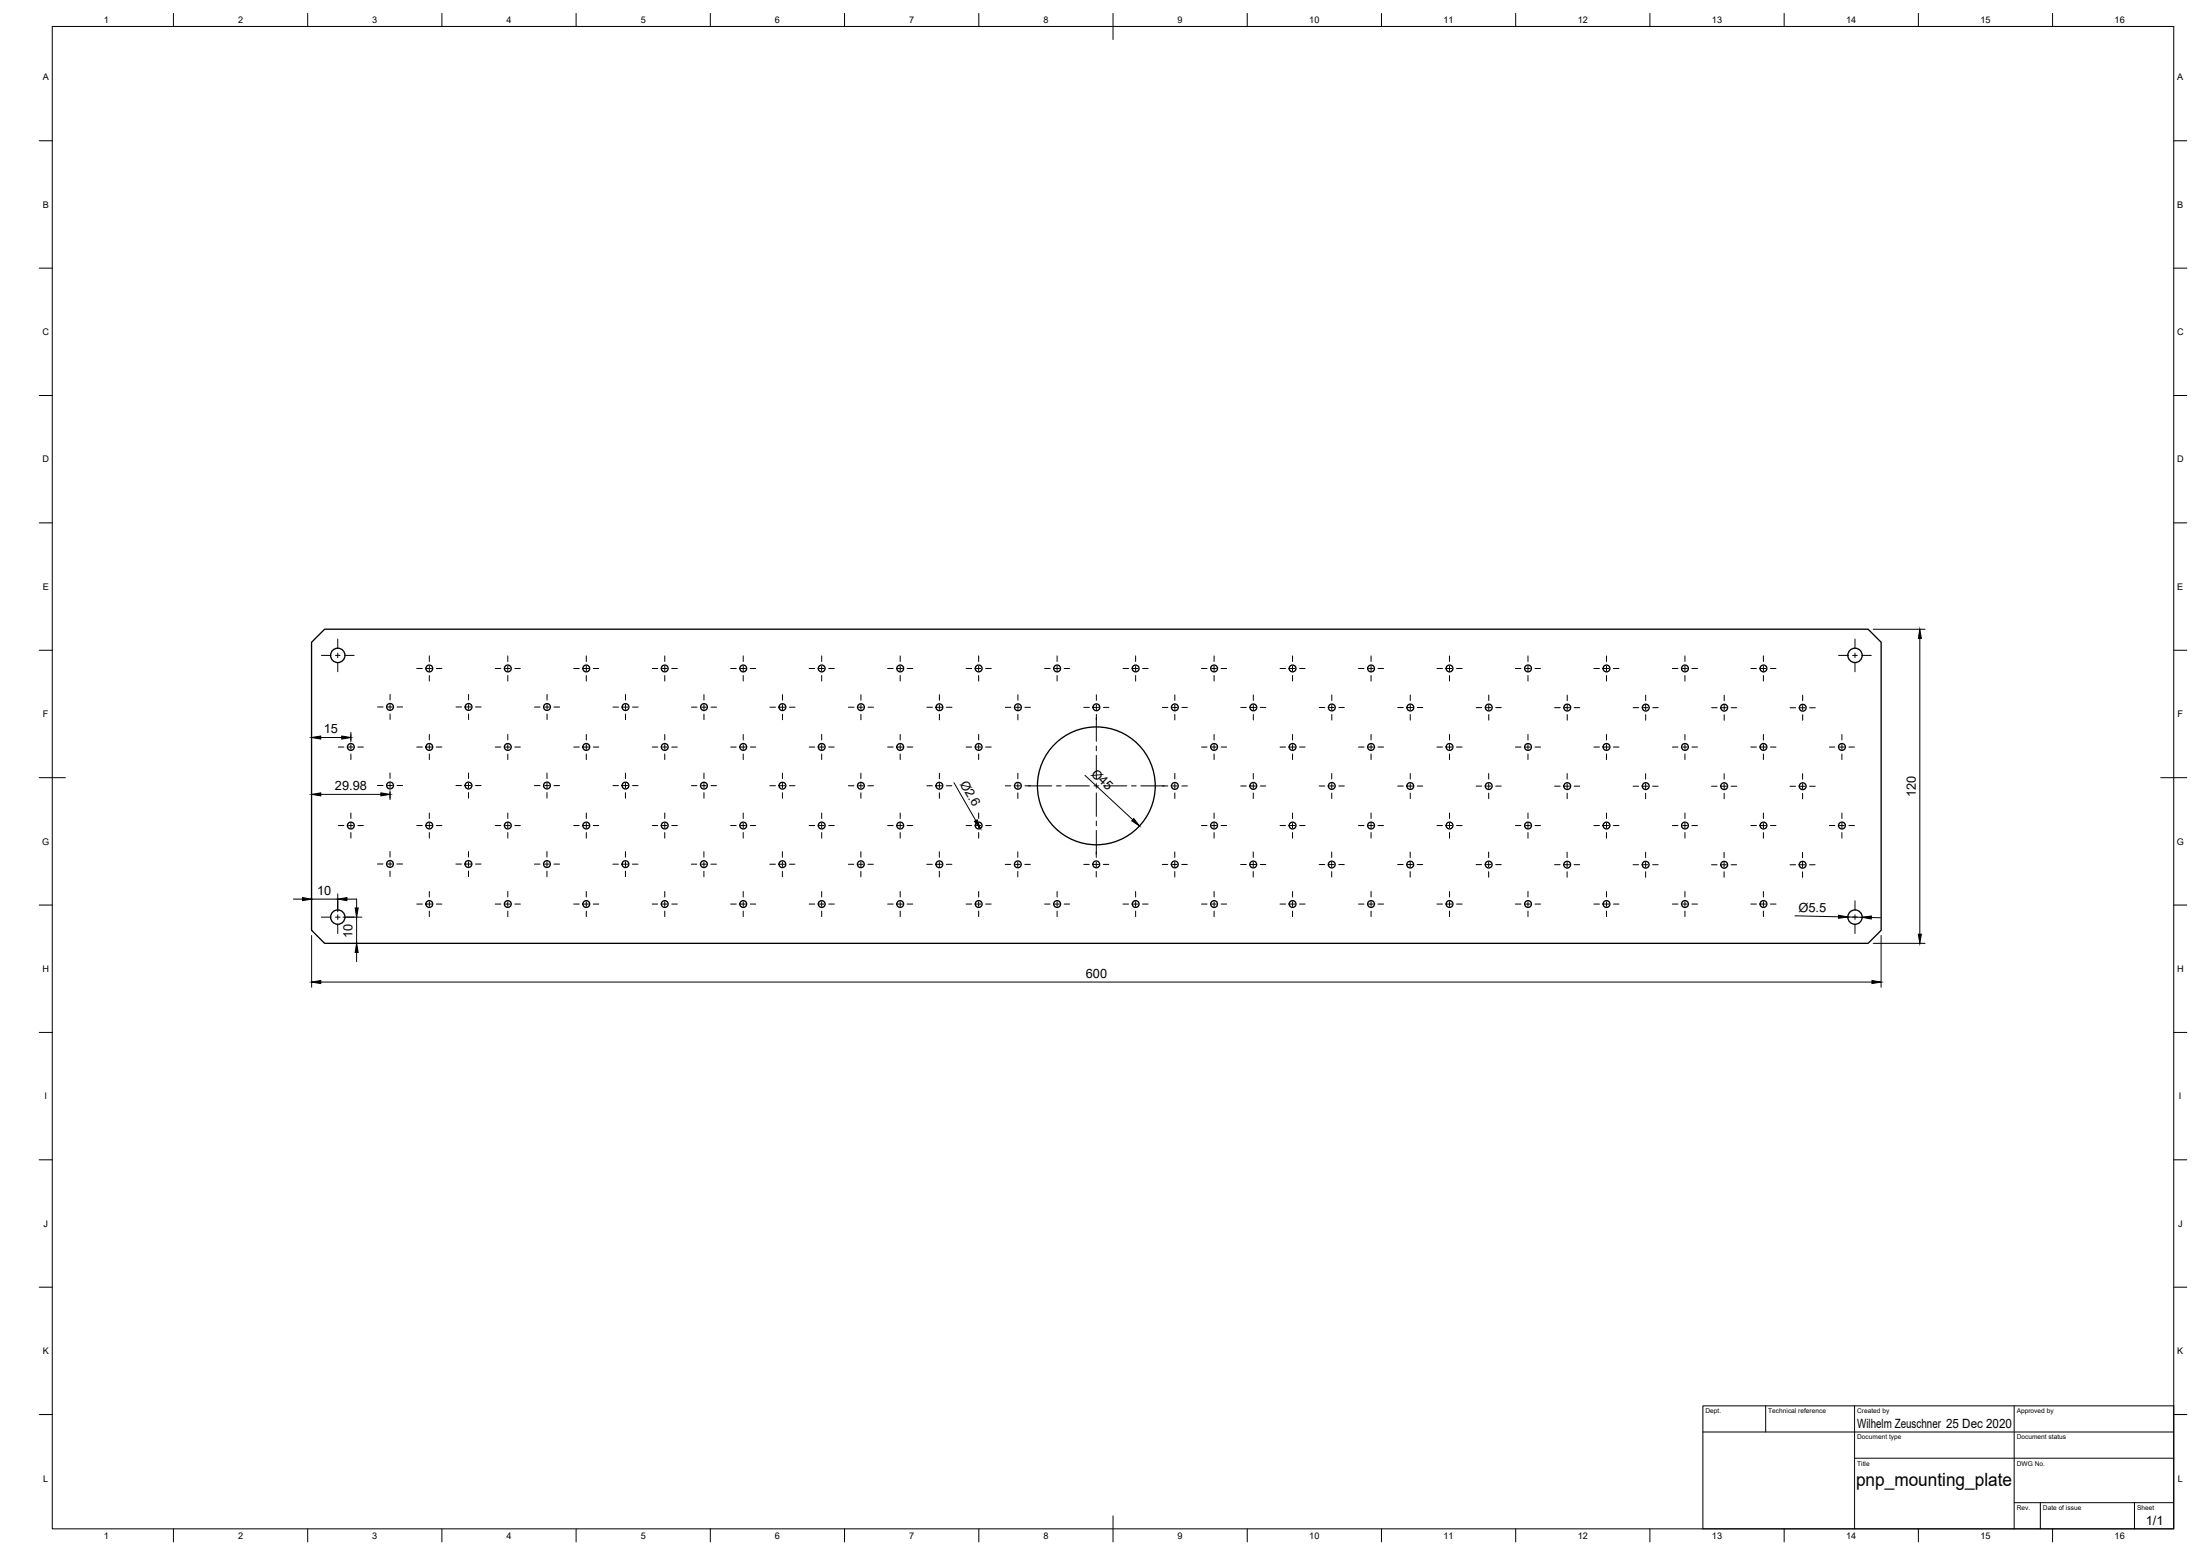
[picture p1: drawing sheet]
<svg xmlns="http://www.w3.org/2000/svg" width="841mm" height="594mm" viewBox="0 0 841 594" stroke-linecap="round" stroke-linejoin="round" font-family="sans-serif">
<!-- layer: Visible -->
<g fill="none" stroke="#000" stroke-width=".51">
<path d="M119.1 245.4l5-5h590l5 5v110l-5 5h-590l-5-5z"/>
<circle cx="129.1" cy="250.4" r="2.74"/>
<circle cx="164.1" cy="255.4" r="1.3"/>
<circle cx="194.1" cy="255.4" r="1.3"/>
<circle cx="224.1" cy="255.4" r="1.3"/>
<circle cx="254.1" cy="255.4" r="1.3"/>
<circle cx="284.1" cy="255.4" r="1.3"/>
<circle cx="314.1" cy="255.4" r="1.3"/>
<circle cx="344.1" cy="255.4" r="1.3"/>
<circle cx="374.1" cy="255.4" r="1.3"/>
<circle cx="404.1" cy="255.4" r="1.3"/>
<circle cx="434.1" cy="255.4" r="1.3"/>
<circle cx="464.1" cy="255.4" r="1.3"/>
<circle cx="494.1" cy="255.4" r="1.3"/>
<circle cx="524.1" cy="255.4" r="1.3"/>
<circle cx="554.1" cy="255.4" r="1.3"/>
<circle cx="584.1" cy="255.4" r="1.3"/>
<circle cx="614.1" cy="255.4" r="1.3"/>
<circle cx="644.1" cy="255.4" r="1.3"/>
<circle cx="674.1" cy="255.4" r="1.3"/>
<circle cx="709.1" cy="250.4" r="2.74"/>
<circle cx="149.1" cy="270.1" r="1.3"/>
<circle cx="179.1" cy="270.1" r="1.3"/>
<circle cx="209.1" cy="270.1" r="1.3"/>
<circle cx="239.1" cy="270.1" r="1.3"/>
<circle cx="269.1" cy="270.1" r="1.3"/>
<circle cx="299.1" cy="270.2" r="1.3"/>
<circle cx="329.1" cy="270.2" r="1.3"/>
<circle cx="359.1" cy="270.2" r="1.3"/>
<circle cx="389.1" cy="270.2" r="1.3"/>
<circle cx="419.1" cy="270.2" r="1.3"/>
<circle cx="449.1" cy="270.2" r="1.3"/>
<circle cx="479.1" cy="270.3" r="1.3"/>
<circle cx="509.1" cy="270.3" r="1.3"/>
<circle cx="539.1" cy="270.3" r="1.3"/>
<circle cx="569.1" cy="270.3" r="1.3"/>
<circle cx="599.1" cy="270.3" r="1.3"/>
<circle cx="629.1" cy="270.3" r="1.3"/>
<circle cx="659.1" cy="270.4" r="1.3"/>
<circle cx="689.2" cy="270.4" r="1.3"/>
<circle cx="134.1" cy="285.4" r="1.3"/>
<circle cx="164.1" cy="285.4" r="1.3"/>
<circle cx="194.1" cy="285.4" r="1.3"/>
<circle cx="224.1" cy="285.4" r="1.3"/>
<circle cx="254.1" cy="285.4" r="1.3"/>
<circle cx="284.1" cy="285.4" r="1.3"/>
<circle cx="314.1" cy="285.4" r="1.3"/>
<circle cx="344.1" cy="285.4" r="1.3"/>
<circle cx="374.1" cy="285.4" r="1.3"/>
<circle cx="464.1" cy="285.4" r="1.3"/>
<circle cx="494.1" cy="285.4" r="1.3"/>
<circle cx="524.1" cy="285.4" r="1.3"/>
<circle cx="554.1" cy="285.4" r="1.3"/>
<circle cx="584.1" cy="285.4" r="1.3"/>
<circle cx="614.1" cy="285.4" r="1.3"/>
<circle cx="644.1" cy="285.4" r="1.3"/>
<circle cx="674.1" cy="285.4" r="1.3"/>
<circle cx="704.1" cy="285.4" r="1.3"/>
<circle cx="134.1" cy="315.4" r="1.3"/>
<circle cx="149.1" cy="300.1" r="1.3"/>
<circle cx="164.1" cy="315.4" r="1.3"/>
<circle cx="179.1" cy="300.1" r="1.3"/>
<circle cx="194.1" cy="315.4" r="1.3"/>
<circle cx="209.1" cy="300.1" r="1.3"/>
<circle cx="224.1" cy="315.4" r="1.3"/>
<circle cx="239.1" cy="300.1" r="1.3"/>
<circle cx="254.1" cy="315.4" r="1.3"/>
<circle cx="269.1" cy="300.1" r="1.3"/>
<circle cx="284.1" cy="315.4" r="1.3"/>
<circle cx="299.1" cy="300.2" r="1.3"/>
<circle cx="314.1" cy="315.4" r="1.3"/>
<circle cx="329.1" cy="300.2" r="1.3"/>
<circle cx="344.1" cy="315.4" r="1.3"/>
<circle cx="359.1" cy="300.2" r="1.3"/>
<circle cx="374.1" cy="315.4" r="1.3"/>
<circle cx="389.1" cy="300.2" r="1.3"/>
<circle cx="419.1" cy="300.2" r="22.5"/>
<circle cx="449.1" cy="300.3" r="1.3"/>
<circle cx="464.1" cy="315.4" r="1.3"/>
<circle cx="479.1" cy="300.3" r="1.3"/>
<circle cx="494.1" cy="315.4" r="1.3"/>
<circle cx="509.1" cy="300.3" r="1.3"/>
<circle cx="524.1" cy="315.4" r="1.3"/>
<circle cx="539.1" cy="300.3" r="1.3"/>
<circle cx="554.1" cy="315.4" r="1.3"/>
<circle cx="569.1" cy="300.3" r="1.3"/>
<circle cx="584.1" cy="315.4" r="1.3"/>
<circle cx="599.1" cy="300.3" r="1.3"/>
<circle cx="614.1" cy="315.4" r="1.3"/>
<circle cx="629.1" cy="300.3" r="1.3"/>
<circle cx="644.1" cy="315.4" r="1.3"/>
<circle cx="659.1" cy="300.4" r="1.3"/>
<circle cx="674.1" cy="315.4" r="1.3"/>
<circle cx="689.1" cy="300.4" r="1.3"/>
<circle cx="704.1" cy="315.4" r="1.3"/>
<circle cx="149.1" cy="330.1" r="1.3"/>
<circle cx="179.1" cy="330.1" r="1.3"/>
<circle cx="209.1" cy="330.1" r="1.3"/>
<circle cx="239.1" cy="330.1" r="1.3"/>
<circle cx="269.1" cy="330.1" r="1.3"/>
<circle cx="299.1" cy="330.2" r="1.3"/>
<circle cx="329.1" cy="330.2" r="1.3"/>
<circle cx="359.1" cy="330.2" r="1.3"/>
<circle cx="389.1" cy="330.2" r="1.3"/>
<circle cx="419.1" cy="330.2" r="1.3"/>
<circle cx="449.1" cy="330.2" r="1.3"/>
<circle cx="479.1" cy="330.3" r="1.3"/>
<circle cx="509.1" cy="330.3" r="1.3"/>
<circle cx="539.1" cy="330.3" r="1.3"/>
<circle cx="569.1" cy="330.3" r="1.3"/>
<circle cx="599.1" cy="330.3" r="1.3"/>
<circle cx="629.1" cy="330.4" r="1.3"/>
<circle cx="659.1" cy="330.4" r="1.3"/>
<circle cx="689.1" cy="330.4" r="1.3"/>
<circle cx="129.1" cy="350.4" r="2.74"/>
<circle cx="164.1" cy="345.4" r="1.3"/>
<circle cx="194.1" cy="345.4" r="1.3"/>
<circle cx="224.1" cy="345.4" r="1.3"/>
<circle cx="254.1" cy="345.4" r="1.3"/>
<circle cx="284.1" cy="345.4" r="1.3"/>
<circle cx="314.1" cy="345.4" r="1.3"/>
<circle cx="344.1" cy="345.4" r="1.3"/>
<circle cx="374.1" cy="345.4" r="1.3"/>
<circle cx="404.1" cy="345.4" r="1.3"/>
<circle cx="434.1" cy="345.4" r="1.3"/>
<circle cx="464.1" cy="345.4" r="1.3"/>
<circle cx="494.1" cy="345.4" r="1.3"/>
<circle cx="524.1" cy="345.4" r="1.3"/>
<circle cx="554.1" cy="345.4" r="1.3"/>
<circle cx="584.1" cy="345.4" r="1.3"/>
<circle cx="614.1" cy="345.4" r="1.3"/>
<circle cx="644.1" cy="345.4" r="1.3"/>
<circle cx="674.1" cy="345.4" r="1.3"/>
<circle cx="709.1" cy="350.4" r="2.74"/>
</g>
<!-- layer: Border -->
<g fill="none" stroke="#000" stroke-width=".38">
<path d="M20 10.1h811v574h-811zM66.3 5.1v5M117.6 5.1v5M168.9 5.1v5M220.2 5.1v5M271.5 5.1v5M322.9 5.1v5M374.2 5.1v5M425.5 5.1v10M476.8 5.1v5M528.1 5.1v5M579.4 5.1v5"/>
<path d="M630.7 5.1v5M682.1 5.1v5M733.4 5.1v5M784.7 5.1v5M15 53.8h5M831 53.8h5M15 102.4h5M831 102.4h5M15 151.1h5M831 151.1h5M15 199.8h5M831 199.8h5"/>
<path d="M15 248.4h5M831 248.4h5M15 297.1h10M826 297.1h10M15 345.8h5M831 345.8h5M15 394.4h5M831 394.4h5M15 443.1h5M831 443.1h5M15 491.8h5M831 491.8h5"/>
<path d="M15 540.4h5M831 540.4h5M425.5 579.1v10M66.3 584.1v5M117.6 584.1v5M168.9 584.1v5M220.2 584.1v5M271.5 584.1v5M322.9 584.1v5M374.2 584.1v5M476.8 584.1v5M528.1 584.1v5"/>
<path d="M579.4 584.1v5M630.7 584.1v5M682.1 584.1v5M733.4 584.1v5M784.7 584.1v5"/>
</g>
<!-- layer: TitleBlock -->
<path d="M651 537.1h180v47h-180zM675 537.1v10M709 537.1v47M770 537.1v47M651 547.1h180M709 557.1h122M770 574.1h61M780 574.1v10M816 574.1v10" fill="none" stroke="#000" stroke-width=".38"/>
<!-- layer: Dimensions -->
<g fill="none" stroke="#000" stroke-width=".38">
<path d="M716.1 240.4h19.8M733.9 243.9v113M134.1 279.8v3.6M122.6 281.8h8M364.7 299l8.3 14.5M414.8 296.2l18.2 17M122.6 303.5h23M149.1 302.1v3.4M112.1 343.5h3.5M119.1 357.4v19.8M119.1 343.5h10M129.1 341.5v6.9"/>
<path d="M131.1 350.4h7.2M132.6 343.5h3.5M136.3 343.4v3.5M136.3 350.4v10M686.2 349.9l16.7 .4M706.4 350.3l5.5 .1M715.4 350.5l3.5 .1M719.1 357.4v19.8M122.6 375.2h593M136.3 363.9v3.5M716.1 360.4h19.8"/>
</g>
<g fill="#000" stroke="#000" stroke-width=".38">
<path d="M733.9 240.4l.6 3.5h-1.2zM119.1 281.8l3.5-.6v1.2zM130.6 281.2l3.5 .6-3.5 .6zM119.1 303.5l3.5-.6v1.2zM145.6 302.9l3.5 .6-3.5 .6zM372.5 313.8l1-.6 1.3 3.3zM433.4 312.7l2.2 2.8-3-1.9zM115.6 342.9l3.5 .6-3.5 .6zM129.1 343.5l3.5-.6v1.2zM135.8 346.9h1.1l-.6 3.5zM702.9 349.7l3.5 .6-3.5 .5zM711.9 350.4l3.5-.5-.1 1.2z"/>
<path d="M733.3 356.9h1.2l-.6 3.5zM119.1 375.2l3.5-.6v1.2zM136.3 360.4l.6 3.5h-1.1zM715.6 374.6l3.5 .6-3.5 .6z"/>
</g>
<!-- layer: Center Lines -->
<g fill="none" stroke="#000" stroke-width=".38">
<path d="M122.9 250.4h3.5M128.2 250.4h1.8M129.1 244.2v3.5M129.1 249.5v1.8M129.1 253.1v3.5M131.8 250.4h3.6M159.3 255.4h2.1M163.2 255.4h1.8M164.1 250.6v2.1M164.1 254.5v1.8M164.1 258.1v2.1M166.8 255.4h2.1"/>
<path d="M189.3 255.4h2.2M193.2 255.4h1.8M194.1 250.6v2.1M194.1 254.5v1.8M194.1 258.1v2.1M196.8 255.4h2.1M219.3 255.4h2.1M223.2 255.4h1.8M224.1 250.6v2.1M224.1 254.5v1.8M224.1 258.1v2.1M226.8 255.4h2.1"/>
<path d="M249.3 255.4h2.1M253.2 255.4h1.8M254.1 250.6v2.1M254.1 254.5v1.8M254.1 258.1v2.1M256.8 255.4h2.1M279.3 255.4h2.2M283.2 255.4h1.8M284.1 250.6v2.1M284.1 254.5v1.8M284.1 258.1v2.1M286.8 255.4h2.1"/>
<path d="M309.3 255.4h2.1M313.2 255.4h1.8M314.1 250.6v2.1M314.1 254.5v1.8M314.1 258.1v2.1M316.8 255.4h2.1M339.3 255.4h2.1M343.2 255.4h1.8M344.1 250.6v2.1M344.1 254.5v1.8M344.1 258.1v2.1M346.8 255.4h2.1"/>
<path d="M369.3 255.4h2.2M373.2 255.4h1.8M374.1 250.6v2.1M374.1 254.5v1.8M374.1 258.1v2.1M376.8 255.4h2.1M399.3 255.4h2.1M403.2 255.4h1.8M404.1 250.6v2.1M404.1 254.5v1.8M404.1 258.1v2.1M406.8 255.4h2.1"/>
<path d="M429.3 255.4h2.1M433.2 255.4h1.8M434.1 250.6v2.1M434.1 254.5v1.8M434.1 258.1v2.1M436.8 255.4h2.1M459.3 255.4h2.1M463.2 255.4h1.8M464.1 250.6v2.1M464.1 254.5v1.8M464.1 258.1v2.1M466.8 255.4h2.1"/>
<path d="M489.3 255.4h2.1M493.2 255.4h1.8M494.1 250.6v2.1M494.1 254.5v1.8M494.1 258.1v2.1M496.8 255.4h2.1M519.3 255.4h2.1M523.2 255.4h1.8M524.1 250.6v2.1M524.1 254.5v1.8M524.1 258.1v2.1M526.8 255.4h2.1"/>
<path d="M549.3 255.4h2.1M553.2 255.4h1.8M554.1 250.6v2.1M554.1 254.5v1.8M554.1 258.1v2.1M556.8 255.4h2.1M579.3 255.4h2.1M583.2 255.4h1.8M584.1 250.6v2.1M584.1 254.5v1.8M584.1 258.1v2.1M586.8 255.4h2.1"/>
<path d="M609.3 255.4h2.1M613.2 255.4h1.8M614.1 250.6v2.1M614.1 254.5v1.8M614.1 258.1v2.1M616.8 255.4h2.1M639.3 255.4h2.1M643.2 255.4h1.8M644.1 250.6v2.1M644.1 254.5v1.8M644.1 258.1v2.1M646.8 255.4h2.1"/>
<path d="M669.3 255.4h2.1M673.2 255.4h1.8M674.1 250.6v2.1M674.1 254.5v1.8M674.1 258.1v2.1M676.8 255.4h2.1M702.9 250.4h3.5M708.2 250.4h1.8M709.1 244.2v3.5M709.1 249.5v1.8M709.1 253.1v3.5M711.8 250.4h3.6"/>
<path d="M144.3 270.1h2.2M148.2 270.1h1.8M149.1 265.3v2.1M149.1 269.2v1.8M149.1 272.8v2.1M151.8 270.1h2.1M174.3 270.1h2.1M178.2 270.1h1.8M179.1 265.3v2.1M179.1 269.2v1.8M179.1 272.8v2.1M181.8 270.1h2.1"/>
<path d="M204.3 270.1h2.1M208.2 270.1h1.8M209.1 265.3v2.2M209.1 269.2v1.8M209.1 272.8v2.1M211.8 270.1h2.1M234.3 270.1h2.2M238.2 270.1h1.8M239.1 265.3v2.2M239.1 269.3v1.7M239.1 272.8v2.1M241.8 270.1h2.1"/>
<path d="M264.3 270.2h2.1M268.2 270.2h1.8M269.1 265.4v2.1M269.1 269.3v1.8M269.1 272.8v2.2M271.8 270.2h2.1M294.3 270.2h2.1M298.2 270.2h1.8M299.1 265.4v2.1M299.1 269.3v1.8M299.1 272.9v2.1M301.8 270.2h2.1"/>
<path d="M324.3 270.2h2.2M328.2 270.2h1.8M329.1 265.4v2.1M329.1 269.3v1.8M329.1 272.9v2.1M331.8 270.2h2.1M354.3 270.2h2.1M358.2 270.2h1.8M359.1 265.4v2.1M359.1 269.3v1.8M359.1 272.9v2.1M361.8 270.2h2.1"/>
<path d="M384.3 270.2h2.1M388.2 270.2h1.8M389.1 265.4v2.1M389.1 269.3v1.8M389.1 272.9v2.1M391.8 270.2h2.1M414.3 270.2h2.1M418.2 270.2h1.8M419.1 265.4v2.2M419.1 269.4v1.7M419.1 272.9v10.3M421.8 270.2h2.1"/>
<path d="M444.3 270.3h2.1M448.2 270.3h1.8M449.1 265.5v2.1M449.1 269.4v1.8M449.1 272.9v2.2M451.8 270.3h2.1M474.3 270.3h2.1M478.2 270.3h1.8M479.1 265.5v2.1M479.1 269.4v1.8M479.1 273v2.1M481.8 270.3h2.1"/>
<path d="M504.3 270.3h2.1M508.2 270.3h1.8M509.1 265.5v2.1M509.1 269.4v1.8M509.1 273v2.1M511.8 270.3h2.1M534.3 270.3h2.1M538.2 270.3h1.8M539.1 265.5v2.1M539.1 269.4v1.8M539.1 273v2.1M541.8 270.3h2.1"/>
<path d="M564.3 270.3h2.1M568.2 270.3h1.8M569.1 265.5v2.1M569.1 269.4v1.8M569.1 273v2.1M571.8 270.3h2.1M594.3 270.4h2.1M598.2 270.4h1.8M599.1 265.5v2.2M599.1 269.4v1.8M599.1 273v2.1M601.8 270.4h2.1"/>
<path d="M624.3 270.4h2.1M628.2 270.4h1.8M629.1 265.6v2.1M629.1 269.5v1.7M629.1 273v2.2M631.8 270.4h2.1M654.3 270.4h2.1M658.2 270.4h1.8M659.1 265.6v2.1M659.1 269.5v1.8M659.1 273.1v2.1M661.8 270.4h2.1"/>
<path d="M684.3 270.4h2.1M688.2 270.4h1.8M689.1 265.6v2.1M689.1 269.5v1.8M689.1 273.1v2.1M691.8 270.4h2.1M129.3 285.4h2.1M133.2 285.4h1.8M134.1 280.6v2.1M134.1 284.5v1.8M134.1 288.1v2.1M136.8 285.4h2.1"/>
<path d="M149.1 295.3v2.1M149.1 299.2v1.8M159.3 285.4h2.1M163.2 285.4h1.8M164.1 280.6v2.1M164.1 284.5v1.8M164.1 288.1v2.1M166.8 285.4h2.1M179.1 295.3v2.1M179.1 299.2v1.8M189.3 285.4h2.2M193.2 285.4h1.8"/>
<path d="M194.1 280.6v2.1M194.1 284.5v1.8M194.1 288.1v2.1M196.8 285.4h2.1M209.1 295.3v2.1M209.1 299.2v1.8M219.3 285.4h2.1M223.2 285.4h1.8M224.1 280.6v2.1M224.1 284.5v1.8M224.1 288.1v2.1M226.8 285.4h2.1"/>
<path d="M239.1 295.4v2.1M239.1 299.2v1.8M249.3 285.4h2.1M253.2 285.4h1.8M254.1 280.6v2.1M254.1 284.5v1.8M254.1 288.1v2.1M256.8 285.4h2.1M269.1 295.4v2.1M269.1 299.3v1.7M279.3 285.4h2.2M283.2 285.4h1.8"/>
<path d="M284.1 280.6v2.1M284.1 284.5v1.8M284.1 288.1v2.1M286.8 285.4h2.1M299.1 295.4v2.1M299.1 299.3v1.8M309.3 285.4h2.1M313.2 285.4h1.8M314.1 280.6v2.1M314.1 284.5v1.8M314.1 288.1v2.1M316.8 285.4h2.1"/>
<path d="M329.1 295.4v2.1M329.1 299.3v1.8M339.3 285.4h2.1M343.2 285.4h1.8M344.1 280.6v2.1M344.1 284.5v1.8M344.1 288.1v2.1M346.8 285.4h2.1M359.1 295.4v2.1M359.1 299.3v1.8M369.3 285.4h2.2M373.2 285.4h1.8"/>
<path d="M374.1 280.6v2.1M374.1 284.5v1.8M374.1 288.1v2.1M376.8 285.4h2.1M389.1 295.4v2.2M389.1 299.3v1.8M419.1 285v1.8M419.1 288.6v9M419.1 299.4v1.7M449.1 295.5v2.1M449.1 299.4v1.8M459.3 285.4h2.1"/>
<path d="M463.2 285.4h1.8M464.1 280.6v2.1M464.1 284.5v1.8M464.1 288.1v2.1M466.8 285.4h2.1M479.1 295.5v2.1M479.1 299.4v1.8M489.3 285.4h2.1M493.2 285.4h1.8M494.1 280.6v2.1M494.1 284.5v1.8M494.1 288.1v2.1"/>
<path d="M496.8 285.4h2.1M509.1 295.5v2.1M509.1 299.4v1.8M519.3 285.4h2.1M523.2 285.4h1.8M524.1 280.6v2.1M524.1 284.5v1.8M524.1 288.1v2.1M526.8 285.4h2.1M539.1 295.5v2.1M539.1 299.4v1.8M549.3 285.4h2.1"/>
<path d="M553.2 285.4h1.8M554.1 280.6v2.1M554.1 284.5v1.8M554.1 288.1v2.1M556.8 285.4h2.1M569.1 295.5v2.1M569.1 299.4v1.8M579.3 285.4h2.1M583.2 285.4h1.8M584.1 280.6v2.1M584.1 284.5v1.8M584.1 288.1v2.1"/>
<path d="M586.8 285.4h2.1M599.1 295.5v2.2M599.1 299.5v1.7M609.3 285.4h2.1M613.2 285.4h1.8M614.1 280.6v2.1M614.1 284.5v1.8M614.1 288.1v2.1M616.8 285.4h2.1M629.1 295.6v2.1M629.1 299.5v1.8M639.3 285.4h2.1"/>
<path d="M643.2 285.4h1.8M644.1 280.6v2.1M644.1 284.5v1.8M644.1 288.1v2.1M646.8 285.4h2.1M659.1 295.6v2.1M659.1 299.5v1.8M669.3 285.4h2.1M673.2 285.4h1.8M674.1 280.6v2.1M674.1 284.5v1.8M674.1 288.1v2.1"/>
<path d="M676.8 285.4h2.1M689.1 295.6v2.1M689.1 299.5v1.8M699.3 285.4h2.1M703.2 285.4h1.8M704.1 280.6v2.1M704.1 284.5v1.8M704.1 288.1v2.1M706.8 285.4h2.1M129.3 315.4h2.1M133.2 315.4h1.8M134.1 310.6v2.1"/>
<path d="M134.1 314.5v1.8M134.1 318.1v2.1M136.8 315.4h2.1M144.3 300.1h2.1M148.2 300.1h1.8M149.1 302.8v2.1M151.8 300.1h2.1M159.3 315.4h2.1M163.2 315.4h1.8M164.1 310.6v2.1M164.1 314.5v1.8M164.1 318.1v2.1"/>
<path d="M166.8 315.4h2.1M174.3 300.1h2.1M178.2 300.1h1.8M179.1 302.8v2.1M181.8 300.1h2.1M189.3 315.4h2.2M193.2 315.4h1.8M194.1 310.6v2.1M194.1 314.5v1.8M194.1 318.1v2.1M196.8 315.4h2.1M204.3 300.1h2.1"/>
<path d="M208.2 300.1h1.8M209.1 302.8v2.1M211.8 300.1h2.1M219.3 315.4h2.1M223.2 315.4h1.8M224.1 310.6v2.1M224.1 314.5v1.8M224.1 318.1v2.1M226.8 315.4h2.1M234.3 300.1h2.1M238.2 300.1h1.8M239.1 302.8v2.1"/>
<path d="M241.8 300.1h2.1M249.3 315.4h2.1M253.2 315.4h1.8M254.1 310.6v2.1M254.1 314.5v1.8M254.1 318.1v2.1M256.8 315.4h2.1M264.3 300.2h2.1M268.2 300.2h1.8M269.1 302.8v2.2M271.8 300.2h2.1M279.3 315.4h2.2"/>
<path d="M283.2 315.4h1.8M284.1 310.6v2.1M284.1 314.5v1.8M284.1 318.1v2.1M286.8 315.4h2.1M294.3 300.2h2.1M298.2 300.2h1.8M299.1 302.8v2.2M301.8 300.2h2.1M309.3 315.4h2.1M313.2 315.4h1.8M314.1 310.6v2.1"/>
<path d="M314.1 314.5v1.8M314.1 318.1v2.1M316.8 315.4h2.1M324.3 300.2h2.1M328.2 300.2h1.8M329.1 302.9v2.1M331.8 300.2h2.1M339.3 315.4h2.1M343.2 315.4h1.8M344.1 310.6v2.1M344.1 314.5v1.8M344.1 318.1v2.1"/>
<path d="M346.8 315.4h2.1M354.3 300.2h2.1M358.2 300.2h1.8M359.1 302.9v2.1M361.8 300.2h2.1M369.3 315.4h2.2M373.2 315.4h1.8M374.1 310.6v2.1M374.1 314.5v1.8M374.1 318.1v2.1M376.8 315.4h2.1M384.3 300.2h2.1"/>
<path d="M388.2 300.2h1.8M389.1 302.9v2.1M391.8 300.2h2.1M393.1 300.2h9M403.9 300.2h1.8M407.4 300.2h9M418.2 300.2h1.8M419.1 302.9v9M419.1 313.7v1.8M419.1 317.3v10.3M421.8 300.2h9M432.6 300.2h1.7"/>
<path d="M436.1 300.2l10.3 .1M448.2 300.3h1.8M449.1 302.9v2.2M451.8 300.3h2.1M459.3 315.4h2.1M463.2 315.4h1.8M464.1 310.6v2.1M464.1 314.5v1.8M464.1 318.1v2.1M466.8 315.4h2.1M474.3 300.3h2.1M478.2 300.3h1.8"/>
<path d="M479.1 303v2.1M481.8 300.3h2.1M489.3 315.4h2.1M493.2 315.4h1.8M494.1 310.6v2.1M494.1 314.5v1.8M494.1 318.1v2.1M496.8 315.4h2.1M504.3 300.3h2.1M508.2 300.3h1.8M509.1 303v2.1M511.8 300.3h2.1"/>
<path d="M519.3 315.4h2.1M523.2 315.4h1.8M524.1 310.6v2.1M524.1 314.5v1.8M524.1 318.1v2.1M526.8 315.4h2.1M534.3 300.3h2.1M538.2 300.3h1.8M539.1 303v2.1M541.8 300.3h2.1M549.3 315.4h2.1M553.2 315.4h1.8"/>
<path d="M554.1 310.6v2.1M554.1 314.5v1.8M554.1 318.1v2.1M556.8 315.4h2.1M564.3 300.3h2.1M568.2 300.3h1.8M569.1 303v2.1M571.8 300.3h2.1M579.3 315.4h2.1M583.2 315.4h1.8M584.1 310.6v2.1M584.1 314.5v1.8"/>
<path d="M584.1 318.1v2.1M586.8 315.4h2.1M594.3 300.3h2.1M598.2 300.3h1.8M599.1 303v2.2M601.8 300.3h2.1M609.3 315.4h2.1M613.2 315.4h1.8M614.1 310.6v2.1M614.1 314.5v1.8M614.1 318.1v2.1M616.8 315.4h2.1"/>
<path d="M624.3 300.4h2.1M628.2 300.4h1.8M629.1 303v2.2M631.8 300.4h2.1M639.3 315.4h2.1M643.2 315.4h1.8M644.1 310.6v2.1M644.1 314.5v1.8M644.1 318.1v2.1M646.8 315.4h2.1M654.3 300.4h2.1M658.2 300.4h1.8"/>
<path d="M659.1 303.1v2.1M661.8 300.4h2.1M669.3 315.4h2.1M673.2 315.4h1.8M674.1 310.6v2.1M674.1 314.5v1.8M674.1 318.1v2.1M676.8 315.4h2.1M684.3 300.4h2.1M688.2 300.4h1.8M689.1 303.1v2.1M691.8 300.4h2.1"/>
<path d="M699.3 315.4h2.1M703.2 315.4h1.8M704.1 310.6v2.1M704.1 314.5v1.8M704.1 318.1v2.1M706.8 315.4h2.1M144.3 330.1h2.1M148.2 330.1h1.8M149.1 325.3v2.1M149.1 329.2v1.8M149.1 332.8v2.1M151.8 330.1h2.1"/>
<path d="M174.3 330.1h2.1M178.2 330.1h1.8M179.1 325.3v2.1M179.1 329.2v1.8M179.1 332.8v2.1M181.8 330.1h2.1M204.3 330.1h2.1M208.2 330.1h1.8M209.1 325.3v2.1M209.1 329.2v1.8M209.1 332.8v2.1M211.8 330.1h2.1"/>
<path d="M234.3 330.2h2.1M238.2 330.2h1.8M239.1 325.3v2.2M239.1 329.2v1.8M239.1 332.8v2.1M241.8 330.2h2.1M264.3 330.2h2.1M268.2 330.2h1.8M269.1 325.4v2.1M269.1 329.3v1.8M269.1 332.8v2.2M271.8 330.2h2.1"/>
<path d="M294.3 330.2h2.1M298.2 330.2h1.8M299.1 325.4v2.1M299.1 329.3v1.8M299.1 332.9v2.1M301.8 330.2h2.1M324.3 330.2h2.1M328.2 330.2h1.8M329.1 325.4v2.1M329.1 329.3v1.8M329.1 332.9v2.1M331.8 330.2h2.1"/>
<path d="M354.3 330.2h2.1M358.2 330.2h1.8M359.1 325.4v2.1M359.1 329.3v1.8M359.1 332.9v2.1M361.8 330.2h2.1M384.3 330.2h2.1M388.2 330.2h1.8M389.1 325.4v2.1M389.1 329.3v1.8M389.1 332.9v2.1M391.8 330.2h2.1"/>
<path d="M414.3 330.2h2.1M418.2 330.2h1.8M419.1 329.3v1.8M419.1 332.9v2.1M421.8 330.2h2.1M444.3 330.3h2.1M448.2 330.3h1.8M449.1 325.5v2.1M449.1 329.4v1.7M449.1 332.9v2.2M451.8 330.3h2.1M474.3 330.3h2.1"/>
<path d="M478.2 330.3h1.8M479.1 325.5v2.1M479.1 329.4v1.8M479.1 332.9v2.2M481.8 330.3h2.1M504.3 330.3h2.1M508.2 330.3h1.8M509.1 325.5v2.1M509.1 329.4v1.8M509.1 333v2.1M511.8 330.3h2.1M534.3 330.3h2.1"/>
<path d="M538.2 330.3h1.8M539.1 325.5v2.1M539.1 329.4v1.8M539.1 333v2.1M541.8 330.3h2.1M564.3 330.3h2.1M568.2 330.3h1.8M569.1 325.5v2.2M569.1 329.4v1.8M569.1 333v2.1M571.8 330.3h2.1M594.3 330.3h2.1"/>
<path d="M598.2 330.3h1.8M599.1 325.5v2.2M599.1 329.5v1.7M599.1 333v2.1M601.8 330.3h2.1M624.3 330.4h2.1M628.2 330.4h1.8M629.1 325.6v2.1M629.1 329.5v1.8M629.1 333v2.2M631.8 330.4h2.1M654.3 330.4h2.1"/>
<path d="M658.2 330.4h1.8M659.1 325.6v2.1M659.1 329.5v1.8M659.1 333.1v2.1M661.8 330.4h2.1M684.3 330.4h2.1M688.2 330.4h1.8M689.1 325.6v2.1M689.1 329.5v1.8M689.1 333.1v2.1M691.8 330.4h2.1M122.9 350.4h3.5"/>
<path d="M128.2 350.4h1.8M129.1 344.1v3.6M129.1 349.5v1.8M129.1 353.1v3.6M131.8 350.4h3.6M159.3 345.4h2.1M163.2 345.4h1.8M164.1 340.6v2.1M164.1 344.5v1.8M164.1 348.1v2.1M166.8 345.4h2.1M189.3 345.4h2.2"/>
<path d="M193.2 345.4h1.8M194.1 340.6v2.1M194.1 344.5v1.8M194.1 348.1v2.1M196.8 345.4h2.1M219.3 345.4h2.1M223.2 345.4h1.8M224.1 340.6v2.1M224.1 344.5v1.8M224.1 348.1v2.1M226.8 345.4h2.1M249.3 345.4h2.1"/>
<path d="M253.2 345.4h1.8M254.1 340.6v2.1M254.1 344.5v1.8M254.1 348.1v2.1M256.8 345.4h2.1M279.3 345.4h2.2M283.2 345.4h1.8M284.1 340.6v2.1M284.1 344.5v1.8M284.1 348.1v2.1M286.8 345.4h2.1M309.3 345.4h2.1"/>
<path d="M313.2 345.4h1.8M314.1 340.6v2.1M314.1 344.5v1.8M314.1 348.1v2.1M316.8 345.4h2.1M339.3 345.4h2.1M343.2 345.4h1.8M344.1 340.6v2.1M344.1 344.5v1.8M344.1 348.1v2.1M346.8 345.4h2.1M369.3 345.4h2.2"/>
<path d="M373.2 345.4h1.8M374.1 340.6v2.1M374.1 344.5v1.8M374.1 348.1v2.1M376.8 345.4h2.1M399.3 345.4h2.1M403.2 345.4h1.8M404.1 340.6v2.1M404.1 344.5v1.8M404.1 348.1v2.1M406.8 345.4h2.1M429.3 345.4h2.1"/>
<path d="M433.2 345.4h1.8M434.1 340.6v2.1M434.1 344.5v1.8M434.1 348.1v2.1M436.8 345.4h2.1M459.3 345.4h2.1M463.2 345.4h1.8M464.1 340.6v2.1M464.1 344.5v1.8M464.1 348.1v2.1M466.8 345.4h2.1M489.3 345.4h2.1"/>
<path d="M493.2 345.4h1.8M494.1 340.6v2.1M494.1 344.5v1.8M494.1 348.1v2.1M496.8 345.4h2.1M519.3 345.4h2.1M523.2 345.4h1.8M524.1 340.6v2.1M524.1 344.5v1.8M524.1 348.1v2.1M526.8 345.4h2.1M549.3 345.4h2.1"/>
<path d="M553.2 345.4h1.8M554.1 340.6v2.1M554.1 344.5v1.8M554.1 348.1v2.1M556.8 345.4h2.1M579.3 345.4h2.1M583.2 345.4h1.8M584.1 340.6v2.1M584.1 344.5v1.8M584.1 348.1v2.1M586.8 345.4h2.1M609.3 345.4h2.1"/>
<path d="M613.2 345.4h1.8M614.1 340.6v2.1M614.1 344.5v1.8M614.1 348.1v2.1M616.8 345.4h2.1M639.3 345.4h2.1M643.2 345.4h1.8M644.1 340.6v2.1M644.1 344.5v1.8M644.1 348.1v2.1M646.8 345.4h2.1M669.3 345.4h2.1"/>
<path d="M673.2 345.4h1.8M674.1 340.6v2.1M674.1 344.5v1.8M674.1 348.1v2.1M676.8 345.4h2.1M702.9 350.4h3.5M708.2 350.4h1.8M709.1 344.1v3.6M709.1 349.5v1.8M709.1 353.1v3.6M711.8 350.4h3.6"/>
</g>
<text font-size="7" x="709.5" y="567.6">pnp_mounting_plate</text>
<g font-size="4.9">
<text x="123.7" y="280.2">15</text>
<text x="366.8" y="299.4" transform="rotate(60 366.8 299.4)">Ø2.6</text>
<text x="416.8" y="295.9" transform="rotate(43 416.8 295.9)">Ø45</text>
<text x="128" y="301.9">29.98</text>
<text x="732.4" y="304.6" transform="rotate(-90 732.4 304.6)">120</text>
<text x="121.3" y="341.9">10</text>
<text x="687.5" y="348.3" transform="rotate(1 687.5 348.3)">Ø5.5</text>
<text x="134.8" y="358.3" transform="rotate(-90 134.8 358.3)">10</text>
<text x="415.1" y="373.6">600</text>
<text x="709.9" y="545.6">Wilhelm Zeuschner 25 Dec 2020</text>
<text x="820.3" y="582.8">1/1</text>
</g>
<g font-size="3.5">
<text x="39.7" y="8.9">1</text>
<text x="91" y="8.9">2</text>
<text x="142.3" y="8.8">3</text>
<text x="193.6" y="8.9">4</text>
<text x="244.9" y="8.8">5</text>
<text x="296.2" y="8.8">6</text>
<text x="347.6" y="8.8">7</text>
<text x="398.9" y="8.8">8</text>
<text x="450.2" y="8.8">9</text>
<text x="500.5" y="8.8">10</text>
<text x="551.8" y="8.9">11</text>
<text x="603.1" y="8.9">12</text>
<text x="654.5" y="8.8">13</text>
<text x="705.8" y="8.9">14</text>
<text x="757.1" y="8.8">15</text>
<text x="808.4" y="8.8">16</text>
<text x="16.3" y="30.7">A</text>
<text x="832.3" y="30.7">A</text>
<text x="16.3" y="79.3">B</text>
<text x="832.3" y="79.3">B</text>
<text x="16.2" y="128">C</text>
<text x="832.2" y="128">C</text>
<text x="16.2" y="176.7">D</text>
<text x="832.2" y="176.7">D</text>
<text x="16.3" y="225.4">E</text>
<text x="832.3" y="225.4">E</text>
<text x="16.4" y="274">F</text>
<text x="832.4" y="274">F</text>
<text x="16.1" y="322.7">G</text>
<text x="832.1" y="322.7">G</text>
<text x="16.2" y="371.3">H</text>
<text x="832.2" y="371.3">H</text>
<text x="17" y="420">I</text>
<text x="833" y="420">I</text>
<text x="16.6" y="468.7">J</text>
<text x="832.6" y="468.7">J</text>
<text x="16.3" y="517.3">K</text>
<text x="832.3" y="517.3">K</text>
<text x="16.5" y="566">L</text>
<text x="832.5" y="566">L</text>
<text x="39.7" y="587.8">1</text>
<text x="91" y="587.8">2</text>
<text x="142.3" y="587.8">3</text>
<text x="193.6" y="587.8">4</text>
<text x="244.9" y="587.8">5</text>
<text x="296.2" y="587.8">6</text>
<text x="347.6" y="587.8">7</text>
<text x="398.9" y="587.8">8</text>
<text x="450.2" y="587.8">9</text>
<text x="500.5" y="587.8">10</text>
<text x="551.8" y="587.8">11</text>
<text x="603.1" y="587.8">12</text>
<text x="654.5" y="587.8">13</text>
<text x="705.8" y="587.8">14</text>
<text x="757.1" y="587.8">15</text>
<text x="808.4" y="587.8">16</text>
</g>
<g font-size="2.5">
<text x="652" y="539.9">Dept.</text>
<text x="676" y="539.9">Technical reference</text>
<text x="710" y="539.9">Created by</text>
<text x="771" y="539.9">Approved by</text>
<text x="710" y="549.9">Document type</text>
<text x="771" y="549.9">Document status</text>
<text x="710" y="559.9">Title</text>
<text x="771" y="559.9">DWG No.</text>
<text x="771" y="576.9">Rev.</text>
<text x="781" y="576.9">Date of issue</text>
<text x="817" y="576.9">Sheet</text>
</g>
</svg>
